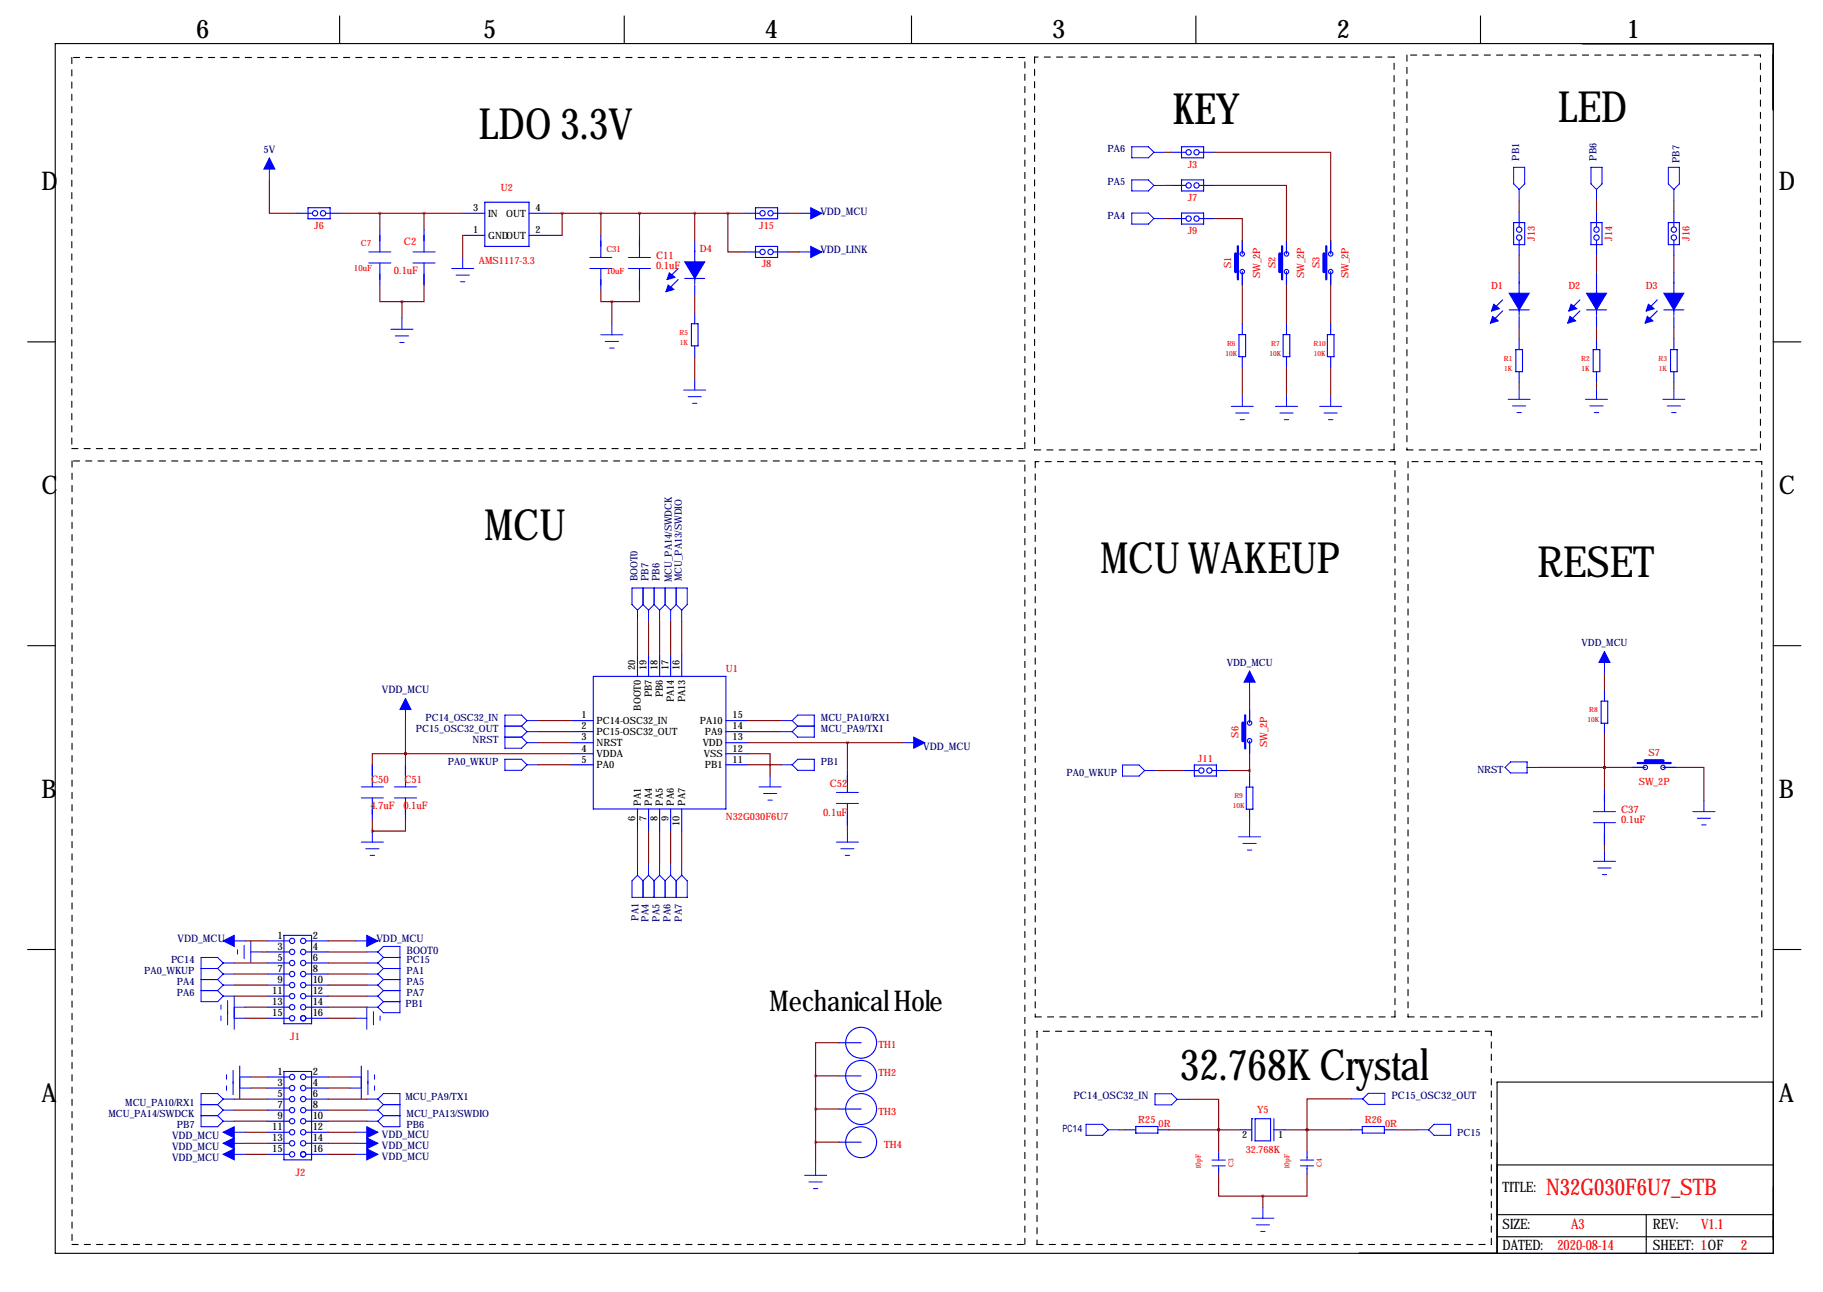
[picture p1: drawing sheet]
<svg xmlns="http://www.w3.org/2000/svg" width="419mm" height="297mm" viewBox="0 0 419 297" stroke-linecap="round" stroke-linejoin="round" font-family="sans-serif">
<g fill="none" stroke="#000" stroke-width=".25">
<path d="M12.7 10h395v278.1h-395zM78.1 3.7v6.3M143.5 3.7v6.3M209.5 3.7v6.3M274.9 3.7v6.3M340.4 3.7v6.3M6.3 78.6h6.4M407.7 78.6h6.3M6.3 148.4h6.4M407.7 148.4h6.3M6.3 218.3h6.4M407.7 218.3h6.3"/>
<path d="M407.7 248.8h-63.5v39.3M344 279.3h63.7M344.2 267.8h63.5M378.5 279.3v8.8M344.2 284.3h63.5"/>
</g>
<g fill="none" stroke="#000" stroke-width=".25" stroke-dasharray="1.4 1.4">
<path d="M16.5 13.2v89.9M235.6 13.2h-219.1M237.8 13.1v90.3M320.5 13.1h-82.7M323.4 12.7v90.7M404.7 12.7h-81.3M16.5 103.1h219.1M16.6 106v180.1M235.6 103.1v-89.9M235.6 106h-219M237.8 103.4h82.7M238 106.1v127.7"/>
<path d="M320.5 103.4v-90.3M320.7 106.1h-82.7M323.4 103.4h81.3M323.7 106.1v127.7M404.7 103.4v-90.7M405 106.1h-81.3M238 233.8h82.7M238.4 237.1v49M320.7 233.8v-127.7M323.7 233.8h81.3M342.8 237.1h-104.4M405 233.8v-127.7"/>
<path d="M16.6 286.1h219M235.6 286.1v-180.1M238.4 286.1h104.4M342.8 286.1v-49"/>
</g>
<g fill="none" stroke="#00f" stroke-width=".25">
<path d="M269.1 35h3.5M271.6 33.7h5.1v2.6h-5.1zM275.7 35h3.5M68.3 49h3.5M70.8 47.8h5.1v2.5h-5.1zM74.9 49h3.5M87.3 52.8v5.1M97.5 52.8v5.1M106.4 49h5.1M106.4 54.1h5.1M111.5 46.5h10.1v10.2h-10.1zM121.6 49h5.1"/>
<path d="M121.6 54.1h5.1M138.1 54.1v5.1M147 54.1v5.1M159.7 55.4v9.9M171.1 49h3.6M171.1 57.9h3.6M173.7 47.8h5.1v2.5h-5.1zM173.7 56.7h5.1v2.5h-5.1zM177.7 49h3.6M177.7 57.9h3.6M269.1 42.6h3.5M269.1 50.3h3.5"/>
<path d="M271.6 41.4h5.1v2.5h-5.1zM271.6 49h5.1v2.5h-5.1zM275.7 42.6h3.5M275.7 50.3h3.5M285.6 55.3v3.1M295.8 55.3v3.1M305.9 55.3v3.1M348 51.2h2.5v5h-2.5zM349.2 48.6v3.6M349.2 55.2v3.6M365.8 51.2h2.5v5h-2.5zM367 48.6v3.6"/>
<path d="M367 55.2v3.6M383.5 51.2h2.6v5h-2.6zM384.8 48.6v3.6M384.8 55.2v3.6M87.3 60.5v5M97.5 60.5v5M138.1 61.7v5.1M147 61.7v5.1M155.9 61.7l-2.5 2.6M155.9 64.3l-2.5 2.5M157.4 64h4.6M159 74.4h1.5v5.1h-1.5z"/>
<path d="M159.7 65.5v2.6M159.7 71.9v2.5M159.7 79.5v2.6M284.8 76.9h1.6v5.1h-1.6zM285.6 62.4v3.1M285.6 74.4v2.5M295 76.9h1.5v5.1h-1.5zM295.8 62.4v3.1M295.8 74.4v2.5M305.2 76.9h1.5v5.1h-1.5zM305.9 62.4v3.1M305.9 74.4v2.5"/>
<path d="M345.4 68.9l-2.5 2.6M345.4 71.5l-2.5 2.5M347 71.2h4.5M349.2 62.6v9.9M349.2 72.8v2.5M349.2 77.8v2.6M363.2 68.9l-2.5 2.6M363.2 71.5l-2.5 2.5M364.7 71.2h4.6M367 62.6v9.9M367 72.8v2.5M367 77.8v2.6"/>
<path d="M381 68.9l-2.5 2.6M381 71.5l-2.5 2.5M382.5 71.2h4.6M384.8 62.6v9.9M384.8 72.8v2.5M384.8 77.8v2.6M285.6 82v2.5M295.8 82v2.5M305.9 82v2.5M348.5 80.4h1.5v5.1h-1.5zM349.2 85.5v2.5M366.3 80.4h1.5v5.1h-1.5z"/>
<path d="M367 85.5v2.5M384 80.4h1.6v5.1h-1.6zM384.8 85.5v2.5M136.4 155.5h30.5v30.5h-30.5zM146.6 150.4v5.1M149.1 150.4v5.1M151.6 150.4v5.1M154.2 150.4v5.1M156.7 150.4v5.1M368.9 158.7v2.5M85.6 175.8v5.1M93.2 175.8v5.1"/>
<path d="M131.3 165.7h5.1M131.3 168.2h5.1M131.3 170.8h5.1M131.3 173.3h5.1M131.3 175.8h5.1M166.9 165.7h5.1M166.9 168.2h5.1M166.9 170.8h5.1M166.9 173.3h5.1M166.9 175.8h5.1M194.8 177.1v5.1M272 177.2h3.6"/>
<path d="M274.6 175.9h5.1v2.5h-5.1zM278.6 177.2h3.6M287.3 163.2v3M287.3 170.3v3M287.3 178.4v2.6M368.1 161.2h1.5v5.1h-1.5zM368.9 166.3v2.5M375.2 176.4h3.1M382.3 176.4h3.1M85.6 183.5v5M93.2 183.5v5M146.6 186v5.1"/>
<path d="M149.1 186v5.1M151.6 186v5.1M154.2 186v5.1M156.7 186v5.1M194.8 184.7v5.1M286.5 181h1.5v5h-1.5zM287.3 186v2.6M368.9 181.5v5.1M368.9 189.1v5.1M61.5 216.3h5M61.5 218.9h5M65.3 215h6.3v20.4h-6.3z"/>
<path d="M70.4 216.3h5M70.4 218.9h5M61.5 221.4h5M61.5 223.9h5M61.5 226.5h5M61.5 229h5M61.5 231.6h5M61.5 234.1h5M70.4 221.4h5M70.4 223.9h5M70.4 226.5h5M70.4 229h5"/>
<path d="M70.4 231.6h5M70.4 234.1h5M192.9 239.7h5.1M61.5 247.6h5M61.5 250.2h5M61.5 252.7h5M61.5 255.2h5M61.5 257.8h5M65.3 246.3h6.3v20.4h-6.3zM70.4 247.6h5M70.4 250.2h5M70.4 252.7h5"/>
<path d="M70.4 255.2h5M70.4 257.8h5M192.9 247.4h5.1M192.9 255h5.1M258.6 259.8h2.5M261.1 259h5.1v1.5h-5.1zM266.2 259.8h2.5M285.2 259.8h2.6M287.8 257.2h.1M287.8 257.2v5.1M288.5 257.2h3.6v5.1h-3.6zM292.9 257.2v5.1"/>
<path d="M292.9 259.8h2.5M310.6 259.8h2.6M313.2 259h5.1v1.5h-5.1zM318.3 259.8h2.5M61.5 260.3h5M61.5 262.9h5M61.5 265.4h5M70.4 260.3h5M70.4 262.9h5M70.4 265.4h5M192.9 262.6h5.1M280.2 264.8v1.3"/>
<path d="M280.2 268.6v1.3M300.5 264.8v1.3M300.5 268.6v1.3"/>
<circle cx="273.3" cy="35" r=".61"/>
<circle cx="275.1" cy="35" r=".61"/>
<circle cx="72.4" cy="49" r=".61"/>
<circle cx="74.3" cy="49" r=".61"/>
<circle cx="175.3" cy="57.9" r=".61"/>
<circle cx="175.3" cy="49" r=".61"/>
<circle cx="177.1" cy="57.9" r=".61"/>
<circle cx="177.1" cy="49" r=".61"/>
<circle cx="273.3" cy="50.3" r=".61"/>
<circle cx="273.3" cy="42.6" r=".61"/>
<circle cx="275.1" cy="50.3" r=".61"/>
<circle cx="275.1" cy="42.6" r=".61"/>
<circle cx="285.6" cy="58.4" r=".51"/>
<circle cx="295.8" cy="58.4" r=".51"/>
<circle cx="305.9" cy="58.4" r=".51"/>
<circle cx="349.2" cy="52.8" r=".61"/>
<circle cx="349.2" cy="54.6" r=".61"/>
<circle cx="367" cy="52.8" r=".61"/>
<circle cx="367" cy="54.6" r=".61"/>
<circle cx="384.8" cy="52.8" r=".61"/>
<circle cx="384.8" cy="54.6" r=".61"/>
<circle cx="285.6" cy="62.4" r=".51"/>
<circle cx="295.8" cy="62.4" r=".51"/>
<circle cx="305.9" cy="62.4" r=".51"/>
<circle cx="276.2" cy="177.2" r=".61"/>
<circle cx="278" cy="177.2" r=".61"/>
<circle cx="287.3" cy="170.3" r=".51"/>
<circle cx="287.3" cy="166.2" r=".51"/>
<circle cx="378.3" cy="176.4" r=".51"/>
<circle cx="382.3" cy="176.4" r=".51"/>
<circle cx="67.2" cy="216.3" r=".61"/>
<circle cx="67.2" cy="218.9" r=".61"/>
<circle cx="69.7" cy="216.3" r=".61"/>
<circle cx="69.7" cy="218.9" r=".61"/>
<circle cx="67.2" cy="229" r=".61"/>
<circle cx="67.2" cy="226.5" r=".61"/>
<circle cx="67.2" cy="223.9" r=".61"/>
<circle cx="67.2" cy="231.6" r=".61"/>
<circle cx="67.2" cy="221.4" r=".61"/>
<circle cx="67.2" cy="234.1" r=".61"/>
<circle cx="69.7" cy="229" r=".61"/>
<circle cx="69.7" cy="226.5" r=".61"/>
<circle cx="69.7" cy="223.9" r=".61"/>
<circle cx="69.7" cy="231.6" r=".61"/>
<circle cx="69.7" cy="221.4" r=".61"/>
<circle cx="69.7" cy="234.1" r=".61"/>
<circle cx="198" cy="239.7" r="3.6"/>
<circle cx="67.2" cy="255.2" r=".61"/>
<circle cx="67.2" cy="257.8" r=".61"/>
<circle cx="67.2" cy="252.7" r=".61"/>
<circle cx="67.2" cy="250.2" r=".61"/>
<circle cx="67.2" cy="247.6" r=".61"/>
<circle cx="69.7" cy="255.2" r=".61"/>
<circle cx="69.7" cy="252.7" r=".61"/>
<circle cx="69.7" cy="257.8" r=".61"/>
<circle cx="69.7" cy="250.2" r=".61"/>
<circle cx="69.7" cy="247.6" r=".61"/>
<circle cx="198" cy="247.4" r="3.6"/>
<circle cx="198" cy="255" r="3.6"/>
<circle cx="67.2" cy="265.4" r=".61"/>
<circle cx="67.2" cy="262.9" r=".61"/>
<circle cx="67.2" cy="260.3" r=".61"/>
<circle cx="69.7" cy="265.4" r=".61"/>
<circle cx="69.7" cy="262.9" r=".61"/>
<circle cx="69.7" cy="260.3" r=".61"/>
<circle cx="198" cy="262.6" r="3.6"/>
</g>
<g fill="none" stroke="#00f" stroke-width=".23">
<path d="M61.9 36.3v5.1M260.2 33.7h3.8l1.3 1.3-1.3 1.3h-3.8zM265.3 35h2.5M348 38.5h2.5v3.8l-1.3 1.2-1.2-1.2zM365.8 38.5h2.5v3.8l-1.3 1.2-1.2-1.2zM383.5 38.5h2.6v3.8l-1.3 1.2-1.3-1.2zM84.8 57.9h5.1M94.9 57.9h5.1M106.4 59.2v2.5M135.6 59.2h5.1M144.5 59.2h5.1M183.8 57.9h5.1"/>
<path d="M183.8 49h5.1M260.2 49h3.8l1.3 1.3-1.3 1.2h-3.8zM260.2 41.4h3.8l1.3 1.2-1.3 1.3h-3.8zM265.3 50.3h2.5M265.3 42.6h2.5M349.2 43.5v2.6M367 43.5v2.6M384.8 43.5v2.6M84.8 60.5h5.1M89.9 75.7h5M90.9 77.2h3M91.9 78.8h1"/>
<path d="M92.4 73.2v2.5M94.9 60.5h5.1M103.8 61.7h5.1M104.9 63.3h3M105.9 64.8h1M135.6 61.7h5.1M138.1 77h5.1M139.1 78.5h3.1M140.7 74.4v2.6M144.5 61.7h5.1M140.2 80h1M157.2 89.7h5.1"/>
<path d="M158.2 91.2h3M159.2 92.7h1M159.7 87.1v2.6M283.1 93.4h5M284.1 95h3M285.1 96.5h1M285.6 90.9v2.5M293.2 93.4h5.1M294.2 95h3.1M295.2 96.5h1.1M295.8 90.9v2.5M303.4 93.4h5.1"/>
<path d="M304.4 95h3M305.4 96.5h1M305.9 90.9v2.5M346.7 91.8h5.1M347.7 93.3h3.1M348.7 94.9h1.1M349.2 89.3v2.5M364.5 91.8h5.1M365.5 93.3h3.1M366.5 94.9h1M367 89.3v2.5M382.3 91.8h5"/>
<path d="M383.3 93.3h3M384.3 94.9h1M384.8 89.3v2.5M147.8 139l-1.2 1.3M147.8 135.2v3.8M147.8 139l1.3 1.3M150.4 139l-1.3 1.3M150.4 135.2v3.8M150.4 139l1.2 1.3M152.9 139l-1.3 1.3M152.9 135.2v3.8M152.9 139l1.3 1.3"/>
<path d="M155.4 135.2v3.8M155.4 139l1.3 1.3M155.4 139l-1.2 1.3M146.6 140.3l-1.3-1.3v-3.8h12.7v3.8l-1.3 1.3M146.6 140.3v2.5M149.1 140.3v2.5M151.6 140.3v2.5M154.2 140.3v2.5M156.7 140.3v2.5M287.3 154.3v5.1M368.9 149.8v5M93.2 160.6v5.1"/>
<path d="M116.1 166.9h3.8M116.1 174.6h3.8l1.3 1.2-1.3 1.3h-3.8zM116.1 169.5h3.8M119.9 169.5l1.3 1.3M119.9 166.9l1.3 1.3M121.2 165.7h2.5M121.2 165.7l-1.3 1.2M121.2 165.7l-1.3-1.3h-3.8v7.6h3.8l1.3-1.2M121.2 170.8h2.5M121.2 168.2h2.5M121.2 168.2l-1.3 1.3M121.2 175.8h2.5"/>
<path d="M177 178.4v2.5M179.6 165.7h2.5M179.6 168.2h2.5M179.6 175.8h2.5M182.1 165.7l1.3-1.3h3.8v5.1h-3.8l-1.3-1.3M182.1 175.8l1.3-1.2h3.8v2.5h-3.8zM182.1 165.7l1.3 1.2M183.4 166.9h3.8M183.4 166.9l-1.3 1.3M207.5 170.8h5.1M258.1 175.9h3.8l1.2 1.3-1.2 1.2h-3.8zM263.1 177.2h2.6"/>
<path d="M347.3 175.2h3.8v2.5h-3.8l-1.3-1.3zM351.1 176.4h2.5M83.1 183.5h5M83.1 180.9h5M83.1 193.6h5M84.1 195.1h3M85.1 196.7h1M85.6 191.1v2.5M90.7 183.5h5.1M90.7 180.9h5.1M146.6 198.7v2.5M149.1 198.7v2.5"/>
<path d="M151.6 198.7v2.5M154.2 198.7v2.5M156.7 198.7v2.5M174.5 180.9h5.1M175.5 182.4h3.1M176.5 184h1M192.3 182.2h5.1M192.3 184.7h5.1M192.3 193.6h5.1M193.3 195.1h3M194.3 196.7h1M194.8 191.1v2.5"/>
<path d="M284.7 192.4h5.1M285.8 193.9h3M286.8 195.4h1M287.3 189.9v2.5M366.3 186.6h5.1M366.3 189.1h5.1M366.3 198h5.1M367.3 199.6h3.1M368.9 195.5v2.5M389.2 186.6h5.1M390.2 188.1h3M391.2 189.6h1"/>
<path d="M391.7 184.1v2.5M51.3 216.3h5.1M54.6 218.3v1.1M56.1 217.3v3.1M57.7 218.9h2.5M57.7 216.3v5.1M81.8 216.3h5.1M84.3 218.9h2.6M86.9 218.9l1.2-1.3h3.8v15.2h-3.8l-1.2-1.2M86.9 218.9l1.2 1.2M146.6 201.2l-1.3 1.3v3.8h12.7v-3.8l-1.3-1.3M146.6 201.2l1.2 1.3"/>
<path d="M147.8 202.5v3.8M149.1 201.2l1.3 1.3M149.1 201.2l-1.3 1.3M150.4 202.5v3.8M151.6 201.2l1.3 1.3M151.6 201.2l-1.2 1.3M152.9 202.5v3.8M154.2 201.2l1.2 1.3M154.2 201.2l-1.3 1.3M155.4 202.5v3.8M156.7 201.2l-1.3 1.3M368.4 201.1h1"/>
<path d="M46.2 225.2h3.8M46.2 222.7h3.8M46.2 227.7h3.8M50 222.7l1.3 1.2M50 225.2l1.3 1.3M50 227.7l1.3 1.3M50.8 231v1.1M50.8 233.6v1M51.3 223.9h2.5M51.3 223.9l-1.3 1.3M51.3 221.4l-1.3-1.3h-3.8v10.2h3.8l1.3-1.3M51.3 226.5h2.5"/>
<path d="M51.3 226.5l-1.3 1.2M51.3 229h2.5v7.6M51.3 221.4h2.5M51.3 221.4l-1.3 1.3M52.3 230v5.6M53.8 231.6h2.6M53.8 234.1h2.6M81.8 234.1h2.5M84.3 223.9h2.6M84.3 226.5h2.6M84.3 229h2.6M84.3 221.4h2.6"/>
<path d="M85.9 232.6v3M86.9 223.9l1.2 1.3M86.9 226.5l1.2 1.2M86.9 229l1.2 1.3M86.9 231.6h-2.6v5M86.9 221.4l1.2 1.3M87.4 233.6v1M88.1 225.2h3.8M88.1 222.7h3.8M88.1 222.7l-1.2 1.2M88.1 227.7h3.8M88.1 225.2l-1.2 1.3"/>
<path d="M88.1 230.3h3.8M88.1 227.7l-1.2 1.3M88.1 230.3l-1.2 1.3M88.1 220.1h3.8M88.1 220.1l-1.2 1.3M46.2 254h3.8M46.2 256.5h3.8M50 254l1.3 1.2M50 256.5l1.3 1.3M51.3 252.7h2.5M51.3 252.7l-1.3-1.3h-3.8v7.6h3.8l1.3-1.2M51.3 252.7l-1.3 1.3"/>
<path d="M51.3 255.2h2.5M51.3 255.2l-1.3 1.3M51.3 257.8h2.5M52.1 247.1v1M52.1 249.6v1.1M53.6 246.1v5.6M55.1 250.2h2.6M55.1 247.6h2.6M55.1 245.1v7.6M80.5 250.2h2.6M80.5 247.6h2.6M83.1 245.1v7.6"/>
<path d="M84.3 252.7h2.6M84.3 255.2h2.6M84.3 257.8h2.6M84.6 246.1v5.6M86.1 247.1v1M86.1 249.6v1.1M86.9 252.7l1.2-1.3h3.8v7.6h-3.8l-1.2-1.2M86.9 255.2l1.2 1.3M86.9 252.7l1.2 1.3M88.1 254h3.8M88.1 254l-1.2 1.2M88.1 256.5h3.8"/>
<path d="M88.1 256.5l-1.2 1.3M249.7 258.5h3.8l1.3 1.3-1.3 1.2h-3.8zM254.8 259.8h2.5M265.5 251.5h3.8l1.3 1.2-1.3 1.3h-3.8zM270.6 252.7h2.6M310.7 252.6h2.6M313.3 252.6l1.3-1.2h3.8v2.5h-3.8zM325.9 259.8h2.5M329.7 258.5h3.8v2.5h-3.8l-1.3-1.2zM51.3 262.9h5.1M51.3 265.4h5.1M51.3 260.3h5.1"/>
<path d="M81.8 262.9h5.1M81.8 265.4h5.1M81.8 260.3h5.1M185 270.2h5M186 271.7h3M187 273.3h1M187.5 267.7v2.5M278.6 268h3.1M278.6 266.7h3.1M280.2 266v.7M280.2 268v.7M290.3 277.5v2.6"/>
<path d="M299 268h3M299 266.7h3M300.5 266v.7M300.5 268v.7M287.8 280.1h5.1M288.8 281.6h3M289.8 283.1h1"/>
</g>
<g fill="#00f" stroke="#00f" stroke-width=".25">
<path d="M159.7 60.2h2.3l-2.3 3.8z"/>
<path d="M157.4 60.2h2.3v3.8z"/>
<path d="M153.9 62.7l1.2 1.1-1.7 .5z"/>
<path d="M153.6 65.5l1.3 1.1-1.8 .5z"/>
<path d="M349.2 67.4h2.3l-2.3 3.8z"/>
<path d="M347 67.4h2.2v3.8z"/>
<path d="M343.4 70l1.3 1-1.8 .5z"/>
<path d="M343.2 72.8l1.2 1-1.8 .5z"/>
<path d="M367 67.4h2.3l-2.3 3.8z"/>
<path d="M364.7 67.4h2.3v3.8z"/>
<path d="M361.2 70l1.3 1-1.8 .5z"/>
<path d="M360.9 72.8l1.3 1-1.8 .5z"/>
<path d="M384.8 67.4h2.3l-2.3 3.8z"/>
<path d="M382.5 67.4h2.3v3.8z"/>
<path d="M379 70l1.2 1-1.7 .5z"/>
<path d="M378.7 72.8l1.3 1-1.8 .5z"/>
</g>
<path d="M284.6 56.6v7.6M294.7 56.6v7.6M304.9 56.6v7.6M286.3 164.5v7.6M376.5 175.4h7.6" fill="none" stroke="#00f" stroke-width=".51"/>
<path d="M284.1 58.4v4M294.2 58.4v4M304.4 58.4v4M285.8 166.2v4.1M378.3 174.9h4" fill="none" stroke="#00f" stroke-width=".76"/>
<g fill="#00f" stroke="#00f" stroke-width=".23">
<path d="M186.4 47.8l2.5 1.2-2.5 1.3z"/>
<path d="M61.9 36.3l1.3 2.6h-2.5z"/>
<path d="M186.4 56.7l2.5 1.2-2.5 1.3z"/>
<path d="M287.3 154.3l1.2 2.5h-2.5z"/>
<path d="M368.9 149.8l1.2 2.5h-2.5z"/>
<path d="M93.2 160.6l1.3 2.5h-2.6z"/>
<path d="M210.1 169.5l2.5 1.3-2.5 1.2z"/>
<path d="M84.3 261.6l2.6 1.3-2.6 1.2z"/>
<path d="M51.3 262.9l2.5-1.3v2.5z"/>
<path d="M84.3 215l2.6 1.3-2.6 1.3z"/>
<path d="M51.3 216.3l2.5-1.3v2.6z"/>
<path d="M84.3 264.1l2.6 1.3-2.6 1.3z"/>
<path d="M51.3 265.4l2.5-1.3v2.6z"/>
<path d="M84.3 259l2.6 1.3-2.6 1.3z"/>
<path d="M51.3 260.3l2.5-1.3v2.6z"/>
</g>
<g fill="none" stroke="#800000" stroke-width=".25">
<path d="M267.8 35h1.3M279.2 35h26.7v20.3M61.9 41.4v7.6h6.4M78.4 49h28M87.3 49v3.8M97.5 49v3.8M106.4 54.1v5.1M126.7 49h44.4M129.2 49v5.1h-2.5M138.1 49v5.1M147 49v5.1M159.7 49v6.4"/>
<path d="M167.3 49v8.9h3.8M181.3 49h2.5M181.3 57.9h2.5M267.8 42.6h1.3M267.8 50.3h1.3M279.2 50.3h6.4v5M279.2 42.6h16.6v12.7M349.2 46.1v2.5M349.2 58.8v3.8M367 46.1v2.5M367 58.8v3.8M384.8 46.1v2.5"/>
<path d="M384.8 58.8v3.8M87.3 65.5v3.9h5.1M92.4 69.4v3.8M97.5 65.5v3.9h-5.1M138.1 66.8v2.6h2.6M140.7 69.4v5M147 66.8v2.6h-6.3M159.7 68.1v3.8M285.6 65.5v8.9M295.8 65.5v8.9M305.9 65.5v8.9M349.2 75.3v2.5"/>
<path d="M367 75.3v2.5M384.8 75.3v2.5M159.7 82.1v5M285.6 84.5v6.4M295.8 84.5v6.4M305.9 84.5v6.4M349.2 88v1.3M367 88v1.3M384.8 88v1.3M146.6 142.8v7.6M149.1 142.8v7.6M151.6 142.8v7.6"/>
<path d="M154.2 142.8v7.6M156.7 142.8v7.6M287.3 159.4v3.8M368.9 154.8v3.9M93.2 173.3h-7.6v2.5M93.2 173.3h.1M93.2 173.3h38.1M93.2 165.7v10.1M123.7 165.7h7.6M123.7 170.8h7.6M123.7 168.2h7.6M123.7 175.8h7.6"/>
<path d="M172 173.3h5v5.1M172 165.7h7.6M172 170.8h35.5M172 168.2h7.6M172 175.8h7.6M194.8 170.8v6.3M265.7 177.2h6.3M282.2 177.2h5.1M287.3 173.3v5.1M353.6 176.4h21.6M368.9 176.4h.1M368.9 168.8v12.7"/>
<path d="M385.4 176.4h6.3v7.7M85.6 191.1h.1M85.6 188.5v2.6M93.2 188.5v2.6h-7.6M146.6 191.1v7.6M149.1 191.1v7.6M151.6 191.1v7.6M154.2 191.1v7.6M156.7 191.1v7.6M194.8 189.8v1.3M287.3 188.6v1.3M368.9 194.2v1.3"/>
<path d="M56.4 216.3h5.1M60.2 218.9h1.3M75.4 216.3h6.4M75.4 218.9h8.9M53.8 223.9h7.7M53.8 226.5h7.7M53.8 229h7.7M53.8 221.4h7.7M56.4 231.6h5.1M56.4 234.1h5.1M75.4 223.9h8.9M75.4 226.5h8.9"/>
<path d="M75.4 229h8.9M75.4 231.6h8.9M75.4 234.1h6.4M75.4 221.4h8.9M192.9 239.7h-5.4v7.7M53.8 252.7h7.7M53.8 255.2h7.7M53.8 257.8h7.7M57.7 250.2h3.8M57.7 247.6h3.8M75.4 252.7h8.9M75.4 255.2h8.9"/>
<path d="M75.4 257.8h8.9M75.4 250.2h5.1M75.4 247.6h5.1M187.5 255h5.4M187.5 247.4h5.4M187.5 247.4v20.3M257.3 259.8h1.3M268.7 259.8h16.5M273.2 252.7h7v7.1M280.2 259.8h.1M280.2 259.8v5M295.4 259.8h15.2"/>
<path d="M300.5 259.8h.1M300.5 259.8v5M310.7 252.6h-10.2v7.2M320.8 259.8h5.1M56.4 262.9h5.1M56.4 265.4h5.1M56.4 260.3h5.1M75.4 262.9h6.4M75.4 265.4h6.4M75.4 260.3h6.4M187.5 262.6h5.4M280.2 269.9v5.1h10.1"/>
<path d="M290.3 275v2.5M300.5 269.9v5.1h-10.2"/>
</g>
<path d="M129.2 49a.05 .05 0 0 0 .1 0 .05 .05 0 0 0-.1 0zM167.3 49a.05 .05 0 0 0 .1 0 .05 .05 0 0 0-.1 0zM140.6 69.4a.05 .05 0 0 0 .1 0 .05 .05 0 0 0-.1 0zM368.8 176.4a.05 .05 0 0 0 .1 0 .05 .05 0 0 0-.1 0zM368.8 176.4a.05 .05 0 0 0 .1 0 .05 .05 0 0 0-.1 0zM280.1 259.8a.05 .05 0 0 0 .1 0 .05 .05 0 0 0-.1 0zM280.1 259.8a.05 .05 0 0 0 .1 0 .05 .05 0 0 0-.1 0z" fill="#800000" stroke="#800000" stroke-width=".63"/>
<g font-size="9.9">
<text x="269.6" y="28.6">KEY</text>
<text x="358.2" y="28">LED</text>
<text x="110.1" y="31.9">LDO 3.3V</text>
<text x="111.4" y="124.2">MCU</text>
<text x="253" y="131.7">MCU WAKEUP</text>
<text x="353.5" y="132.5">RESET</text>
<text x="271.2" y="248.2">32.768K Crystal</text>
</g>
<text font-size="6.6" x="176.9" y="232.4">Mechanical Hole</text>
<g font-size="5.9">
<text x="45.1" y="8.7">6</text>
<text x="111.1" y="8.7">5</text>
<text x="175.9" y="8.7">4</text>
<text x="241.9" y="8.7">3</text>
<text x="307.3" y="8.7">2</text>
<text x="374" y="8.7">1</text>
<text x="9.6" y="43.7">D</text>
<text x="408.9" y="43.7">D</text>
<text x="9.6" y="113.5">C</text>
<text x="408.9" y="113.5">C</text>
<text x="9.6" y="183.4">B</text>
<text x="408.9" y="183.4">B</text>
<text x="9.6" y="253.2">A</text>
<text x="408.9" y="253.2">A</text>
</g>
<text font-size="5.3" fill="#f00" x="355.4" y="274.7">N32G030F6U7_STB</text>
<g font-size="3.3">
<text x="345.4" y="274">TITLE:</text>
<text x="345.4" y="282.6">SIZE:</text>
<text x="345.4" y="287.4">DATED:</text>
<text x="380" y="287.4">SHEET: 1OF</text>
<text x="380" y="282.6">REV:</text>
</g>
<g font-size="3.3" fill="#f00">
<text x="358" y="287.4">2020-08-14</text>
<text x="361.2" y="282.6">A3</text>
<text x="391.1" y="282.6">V1.1</text>
<text x="400.2" y="287.4">2</text>
</g>
<g font-size="2.4" fill="#000080">
<text x="60.6" y="35.1">5V</text>
<text x="188.6" y="49.3">VDD_MCU</text>
<text x="188.6" y="58.2">VDD_LINK</text>
<text x="149.1" y="133.7" transform="rotate(-90 149.1 133.7)">PB7</text>
<text x="151.6" y="133.7" transform="rotate(-90 151.6 133.7)">PB6</text>
<text x="87.8" y="159.3">VDD_MCU</text>
<text x="212.3" y="172.3">VDD_MCU</text>
<text x="40.8" y="216.6">VDD_MCU</text>
<text x="86.5" y="216.6">VDD_MCU</text>
<text x="93.5" y="219.4">BOOT0</text>
<text x="246.8" y="252.7">PC14_OSC32_IN</text>
<text x="319.9" y="252.6">PC15_OSC32_OUT</text>
<text x="39.5" y="261.9">VDD_MCU</text>
<text x="87.8" y="261.6">VDD_MCU</text>
<text x="39.5" y="264.4">VDD_MCU</text>
<text x="39.5" y="267">VDD_MCU</text>
<text x="87.8" y="264.1">VDD_MCU</text>
<text x="87.8" y="266.7">VDD_MCU</text>
</g>
<g font-size="2.4" fill="#f00">
<text x="92.9" y="56.3">C2</text>
<text x="150.8" y="59.4">C11</text>
<text x="90.6" y="63">0.1uF</text>
<text x="150.8" y="61.8">0.1uF</text>
<text x="85.3" y="180">C50</text>
<text x="93" y="180">C51</text>
<text x="85.1" y="186">4.7uF</text>
<text x="92.8" y="186">0.1uF</text>
<text x="190.8" y="180.9">C52</text>
<text x="189.3" y="187.6">0.1uF</text>
<text x="372.7" y="186.9">C37</text>
<text x="372.7" y="189.2">0.1uF</text>
<text x="66.7" y="239.2">J1</text>
<text x="67.9" y="270.5">J2</text>
</g>
<g font-size="2.4">
<text x="63.8" y="215.8">1</text>
<text x="71.9" y="215.8">2</text>
<text x="63.8" y="218.3">3</text>
<text x="63.8" y="220.9">5</text>
<text x="71.9" y="218.3">4</text>
<text x="71.9" y="220.9">6</text>
<text x="63.8" y="223.4">7</text>
<text x="63.8" y="226">9</text>
<text x="71.9" y="223.4">8</text>
<text x="71.9" y="226">10</text>
<text x="62.6" y="228.5">11</text>
<text x="62.6" y="231">13</text>
<text x="62.6" y="233.6">15</text>
<text x="71.9" y="228.5">12</text>
<text x="71.9" y="231">14</text>
<text x="71.9" y="233.6">16</text>
<text x="63.8" y="247.1">1</text>
<text x="63.8" y="249.6">3</text>
<text x="71.9" y="247.1">2</text>
<text x="71.9" y="249.6">4</text>
<text x="63.8" y="252.2">5</text>
<text x="63.8" y="254.7">7</text>
<text x="63.8" y="257.3">9</text>
<text x="71.9" y="252.2">6</text>
<text x="71.9" y="254.7">8</text>
<text x="71.9" y="257.3">10</text>
<text x="62.6" y="259.8">11</text>
<text x="62.6" y="262.3">13</text>
<text x="71.9" y="259.8">12</text>
<text x="71.9" y="262.3">14</text>
<text x="62.6" y="264.9">15</text>
<text x="71.9" y="264.9">16</text>
</g>
<g font-size="2.3" fill="#000080">
<text x="254.6" y="35">PA6</text>
<text x="349.2" y="36.9" transform="rotate(-90 349.2 36.9)">PB1</text>
<text x="367" y="36.9" transform="rotate(-90 367 36.9)">PB6</text>
<text x="386.1" y="37.5" transform="rotate(-90 386.1 37.5)">PB7</text>
<text x="254.6" y="42.6">PA5</text>
<text x="254.6" y="50.3">PA4</text>
<text x="146.6" y="133.7" transform="rotate(-90 146.6 133.7)">BOOT0</text>
<text x="154.4" y="133.9" transform="rotate(-90 154.4 133.9)">MCU_PA14/SWDCK</text>
<text x="156.7" y="133.7" transform="rotate(-90 156.7 133.7)">MCU_PA13/SWDIO</text>
<text x="363.6" y="148.5">VDD_MCU</text>
<text x="282" y="153">VDD_MCU</text>
<text x="97.8" y="165.7">PC14_OSC32_IN</text>
<text x="188.7" y="165.7">MCU_PA10/RX1</text>
<text x="95.6" y="168.2">PC15_OSC32_OUT</text>
<text x="108.7" y="170.8">NRST</text>
<text x="188.7" y="168.2">MCU_PA9/TX1</text>
<text x="103" y="175.8">PA0_WKUP</text>
<text x="188.7" y="175.8">PB1</text>
<text x="245.2" y="178.4">PA0_WKUP</text>
<text x="339.6" y="177.7">NRST</text>
<text x="146.8" y="211.6" transform="rotate(-90 146.8 211.6)">PA1</text>
<text x="149.1" y="211.9" transform="rotate(-90 149.1 211.9)">PA4</text>
<text x="151.6" y="211.9" transform="rotate(-90 151.6 211.9)">PA5</text>
<text x="154.2" y="211.9" transform="rotate(-90 154.2 211.9)">PA6</text>
<text x="156.7" y="211.9" transform="rotate(-90 156.7 211.9)">PA7</text>
<text x="39.3" y="221.4">PC14</text>
<text x="93.5" y="221.4">PC15</text>
<text x="33.1" y="223.9">PA0_WKUP</text>
<text x="40.6" y="226.5">PA4</text>
<text x="93.5" y="223.9">PA1</text>
<text x="93.5" y="226.5">PA5</text>
<text x="40.6" y="229">PA6</text>
<text x="93.2" y="231.6">PB1</text>
<text x="93.5" y="229">PA7</text>
<text x="24.9" y="256.8">MCU_PA14/SWDCK</text>
<text x="28.8" y="254.2">MCU_PA10/RX1</text>
<text x="93.2" y="253">MCU_PA9/TX1</text>
<text x="93.5" y="256.8">MCU_PA13/SWDIO</text>
<text x="40.6" y="259.3">PB7</text>
<text x="93.5" y="259.3">PB6</text>
<text x="244.2" y="260.3">PC14</text>
<text x="335" y="261.3">PC15</text>
</g>
<g font-size="2.3" fill="#f00">
<text x="273" y="38.6">J3</text>
<text x="115.2" y="44">U2</text>
<text x="273" y="46.2">J7</text>
<text x="72.2" y="52.6">J6</text>
<text x="174.5" y="52.6">J15</text>
<text x="273" y="53.8">J9</text>
<text x="160.9" y="57.9">D4</text>
<text x="352.8" y="55.4" transform="rotate(-90 352.8 55.4)">J13</text>
<text x="370.6" y="55.4" transform="rotate(-90 370.6 55.4)">J14</text>
<text x="388.4" y="55.4" transform="rotate(-90 388.4 55.4)">J16</text>
<text x="110.1" y="60.7">AMS1117-3.3</text>
<text x="175.1" y="61.5">J8</text>
<text x="283.1" y="61.7" transform="rotate(-90 283.1 61.7)">S1</text>
<text x="289.7" y="64" transform="rotate(-90 289.7 64)">SW_2P</text>
<text x="293.2" y="61.7" transform="rotate(-90 293.2 61.7)">S2</text>
<text x="299.8" y="64" transform="rotate(-90 299.8 64)">SW_2P</text>
<text x="303.4" y="61.7" transform="rotate(-90 303.4 61.7)">S3</text>
<text x="310" y="64" transform="rotate(-90 310 64)">SW_2P</text>
<text x="342.8" y="66.4">D1</text>
<text x="360.6" y="66.4">D2</text>
<text x="378.4" y="66.4">D3</text>
<text x="166.9" y="154.5">U1</text>
<text x="284.7" y="169.6" transform="rotate(-90 284.7 169.6)">S6</text>
<text x="291.3" y="171.8" transform="rotate(-90 291.3 171.8)">SW_2P</text>
<text x="379" y="173.9">S7</text>
<text x="275.4" y="175.1">J11</text>
<text x="376.7" y="180.5">SW_2P</text>
<text x="166.9" y="188.5">N32G030F6U7</text>
<text x="202" y="241">TH1</text>
<text x="202" y="247.4">TH2</text>
<text x="202" y="256.2">TH3</text>
<text x="289" y="255.9">Y5</text>
<text x="203.3" y="263.9">TH4</text>
<text x="261.7" y="258.2">R25</text>
<text x="266.3" y="259">0R</text>
<text x="313.8" y="258.2">R26</text>
<text x="318.4" y="259">0R</text>
<text x="286.4" y="265.1">32.768K</text>
</g>
<g font-size="2.3">
<text x="108.8" y="53.6">1</text>
<text x="108.8" y="48.5">3</text>
<text x="112.2" y="49.8">IN</text>
<text x="116.4" y="49.8">OUT</text>
<text x="123.1" y="53.6">2</text>
<text x="123.1" y="48.5">4</text>
<text x="112.2" y="54.9">GNDOUT</text>
<text x="146" y="154" transform="rotate(-90 146 154)">20</text>
<text x="148.6" y="154" transform="rotate(-90 148.6 154)">19</text>
<text x="151.1" y="154" transform="rotate(-90 151.1 154)">18</text>
<text x="153.7" y="154" transform="rotate(-90 153.7 154)">17</text>
<text x="156.2" y="154" transform="rotate(-90 156.2 154)">16</text>
<text x="149.9" y="160.3" transform="rotate(-90 149.9 160.3)">PB7</text>
<text x="152.4" y="160.3" transform="rotate(-90 152.4 160.3)">PB6</text>
<text x="154.9" y="161.5" transform="rotate(-90 154.9 161.5)">PA14</text>
<text x="157.5" y="161.5" transform="rotate(-90 157.5 161.5)">PA13</text>
<text x="133.7" y="165.2">1</text>
<text x="133.7" y="167.7">2</text>
<text x="137.2" y="166.4">PC14-OSC32_IN</text>
<text x="147.3" y="163.4" transform="rotate(-90 147.3 163.4)">BOOT0</text>
<text x="160.9" y="166.4">PA10</text>
<text x="168.4" y="167.7">14</text>
<text x="168.4" y="165.2">15</text>
<text x="133.7" y="170.2">3</text>
<text x="133.7" y="172.8">4</text>
<text x="137.2" y="169">PC15-OSC32_OUT</text>
<text x="137.2" y="171.5">NRST</text>
<text x="161.5" y="171.5">VDD</text>
<text x="162.1" y="169">PA9</text>
<text x="168.4" y="172.8">12</text>
<text x="168.4" y="170.2">13</text>
<text x="133.7" y="175.3">5</text>
<text x="137.2" y="174.1">VDDA</text>
<text x="137.2" y="176.6">PA0</text>
<text x="161.8" y="174.1">VSS</text>
<text x="162.1" y="176.6">PB1</text>
<text x="168.4" y="175.3">11</text>
<text x="147.3" y="185.2" transform="rotate(-90 147.3 185.2)">PA1</text>
<text x="149.9" y="185.2" transform="rotate(-90 149.9 185.2)">PA4</text>
<text x="152.4" y="185.2" transform="rotate(-90 152.4 185.2)">PA5</text>
<text x="154.9" y="185.2" transform="rotate(-90 154.9 185.2)">PA6</text>
<text x="157.5" y="185.2" transform="rotate(-90 157.5 185.2)">PA7</text>
<text x="146" y="188.7" transform="rotate(-90 146 188.7)">6</text>
<text x="148.6" y="188.7" transform="rotate(-90 148.6 188.7)">7</text>
<text x="151.1" y="188.7" transform="rotate(-90 151.1 188.7)">8</text>
<text x="153.7" y="188.7" transform="rotate(-90 153.7 188.7)">9</text>
<text x="156.2" y="189.9" transform="rotate(-90 156.2 189.9)">10</text>
<text x="285.6" y="261.5">2</text>
<text x="293.9" y="261.5">1</text>
</g>
<g font-size="2" fill="#f00">
<text x="83" y="56.6">C7</text>
<text x="139.4" y="57.9">C31</text>
<text x="81.4" y="62.2">10uF</text>
<text x="139.4" y="63">10uF</text>
</g>
<g font-size="1.7" fill="#f00">
<text x="283.6" y="268.4" transform="rotate(-90 283.6 268.4)">C3</text>
<text x="303.9" y="268.4" transform="rotate(-90 303.9 268.4)">C4</text>
</g>
<g font-size="1.6" fill="#f00">
<text x="156.2" y="77">R5</text>
<text x="156.3" y="79.3">1K</text>
<text x="281.7" y="81.8">10K</text>
<text x="282.1" y="79.5">R6</text>
<text x="291.9" y="81.8">10K</text>
<text x="292.3" y="79.5">R7</text>
<text x="302" y="79.5">R10</text>
<text x="302" y="81.8">10K</text>
<text x="345.7" y="82.9">R1</text>
<text x="363.5" y="82.9">R2</text>
<text x="381.3" y="82.9">R3</text>
<text x="345.8" y="85.3">1K</text>
<text x="363.6" y="85.3">1K</text>
<text x="381.4" y="85.3">1K</text>
<text x="365" y="166.1">10K</text>
<text x="365.4" y="163.7">R8</text>
<text x="283.4" y="185.9">10K</text>
<text x="283.8" y="183.5">R9</text>
<text x="276.1" y="268.8" transform="rotate(-90 276.1 268.8)">10pF</text>
<text x="296.4" y="268.8" transform="rotate(-90 296.4 268.8)">10pF</text>
</g>
</svg>
